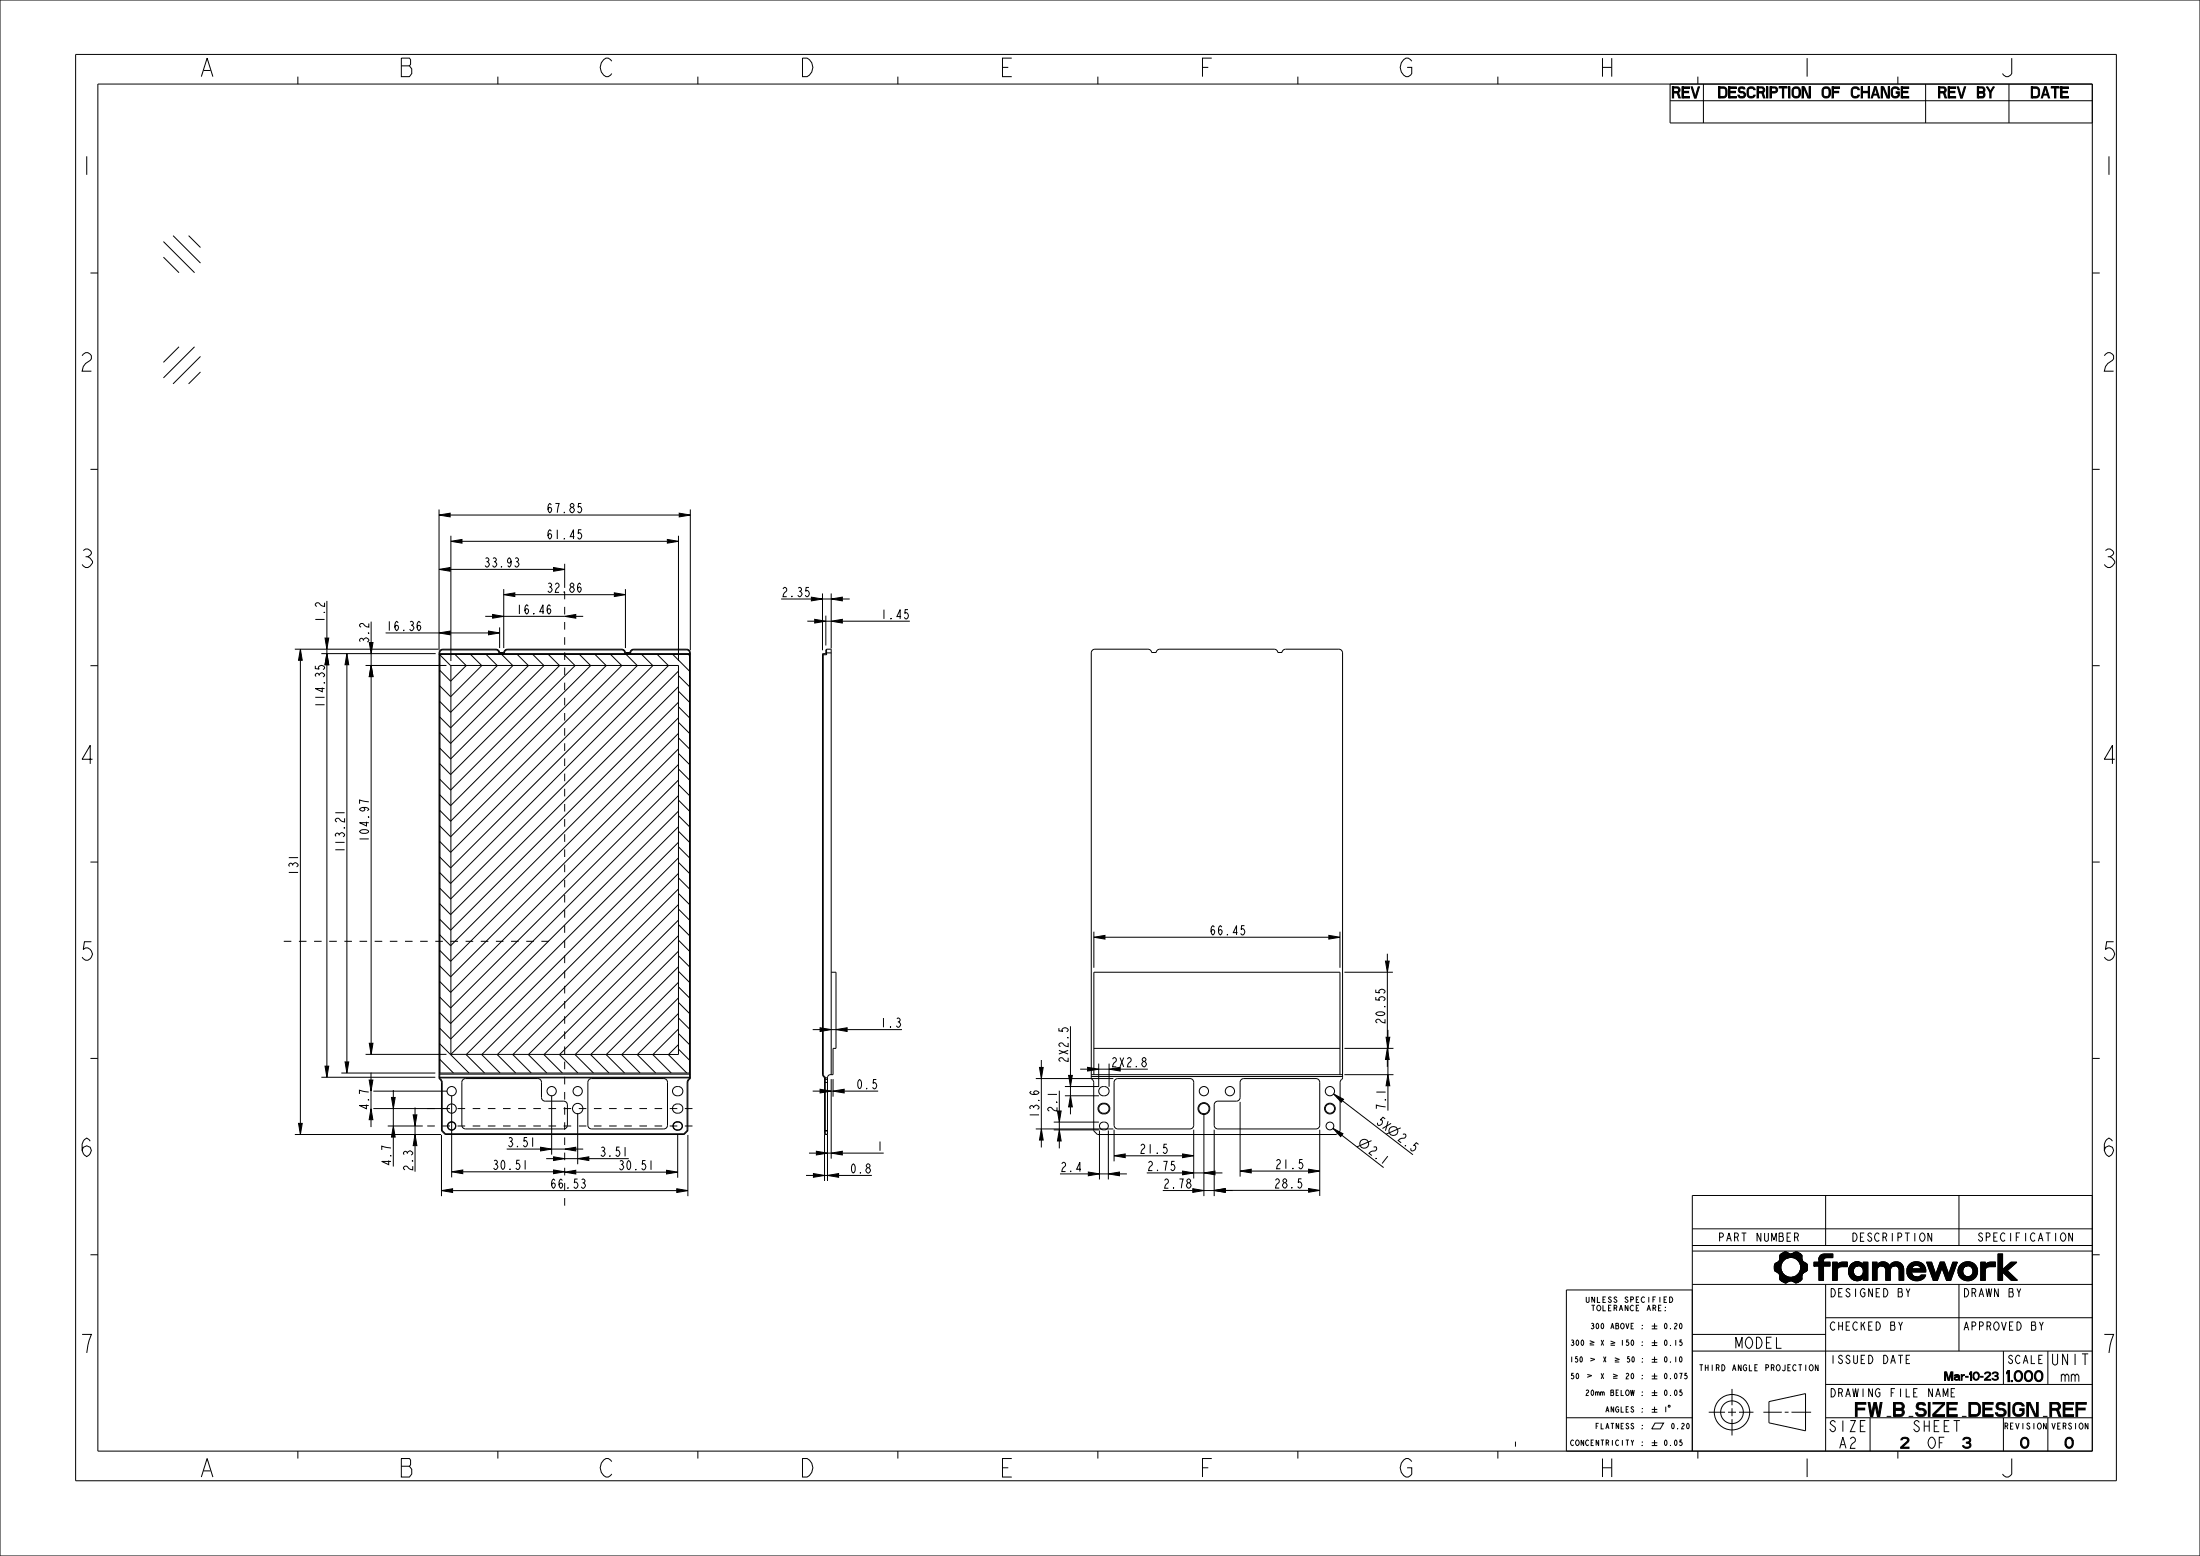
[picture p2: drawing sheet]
<svg xmlns="http://www.w3.org/2000/svg" width="594mm" height="420mm" viewBox="0 0 594 420" stroke-linecap="round" stroke-linejoin="round" font-family="sans-serif">
<g fill="#000">
<path d="M118.5 139l3-.5v1zM183.4 138.5l3 .5-3 .5zM118.5 153.7l3-.5v1zM121.7 146.1l3-.5v1zM149.5 153.2l3 .5-3 .5zM180.2 145.6l3 .5-3 .5zM81.1 175.2l.5 3h-1zM87.8 172.2h1l-.5 3zM88.3 176.4l.5 3h-1zM93.7 176.4l.5 3h-1zM100.2 179.6l.5 3h-1zM99.7 173.4h1l-.5 3z"/>
<path d="M118.5 170.8l3-.5v1zM131.9 170.3l3 .5-3 .5zM133 165.9l3 .5-3 .5zM136 160.5l3-.5v1zM152.5 166.4l3-.5v1zM165.9 160l3 .5-3 .5zM219.1 161.2l3 .5-3 .5zM220 167.2l3 .5-3 .5zM224.4 161.7l3-.5v1zM224.4 167.7l3-.5v1zM295.3 253l3-.5v1zM358.8 252.5l3 .5-3 .5z"/>
<path d="M221.4 277.4l3 .5-3 .5zM225.7 277.9l3-.5v1zM374.1 259.4h1l-.5 3zM87.8 287.8h1l-.5 3zM93.2 286.6h1l-.5 3zM99.7 291.5h1l-.5 3zM100.2 299.2l.5 3h-1zM99.7 281.6h1l-.5 3zM105.7 296.2h1l-.5 3zM221.4 294l3 .5-3 .5zM224.9 294.5l3-.5v1zM280.7 288.1h1l-.5 3z"/>
<path d="M289 295.8l.5 3h-1zM288.5 290.3h1l-.5 3zM293.7 288.1l3 .5-3 .5zM360.1 295.3l2.7 1.4-.7 .8zM374.6 283l.5 3h-1zM374.7 290.1l.5 3h-1zM374.2 280h1l-.5 3zM80.6 303.2h1l-.5 3zM106.2 303.9l.5 3h-1zM112.1 306.2l.5 3h-1zM111.6 300.9h1l-.5 3zM121.9 316.3l3-.5v1z"/>
<path d="M145.9 309.7l3 .5-3 .5zM149.5 312.2l3 .5-3 .5zM152.5 310.2l3-.5v1zM149.5 315.8l3 .5-3 .5zM152.5 316.4l3-.5v1zM156 312.7l3-.5v1zM180 315.9l3 .5-3 .5zM219.6 316.8l3 .5-3 .5zM223.4 317.3l3-.5v1zM220.4 310.8l3 .5-3 .5zM224.4 311.3l3-.5v1zM281.2 304.7l.5 3h-1z"/>
<path d="M286 305l.5 3h-1zM285.5 299.9h1l-.5 3zM293.9 316.4l3 .5-3 .5zM299.3 316.9l3-.5v1zM300.8 312l3-.5v1zM319.3 311.5l3 .5-3 .5zM319.3 316.1l3 .5-3 .5zM325.1 316.6l3-.5v1zM334.8 316.1l3-.5v1zM353.3 315.6l3 .5-3 .5zM359.9 304.6l2.7 1.4-.6 .8zM119.2 321.4l3-.5v1z"/>
<path d="M182.7 320.9l3 .5-3 .5zM322.1 320.9l3 .5-3 .5zM327.8 321.3l3-.5v1zM327.8 321.4l3-.5v1zM353.3 320.8l3 .5-3 .5zM481.8 338l.5-.1zM480.5 339.8l2.6-.4-1 .4-.9 1-1.8 .2 .9-.5zM481 338.4l1.3-.5 .7 .4zM480.9 338.5l2.3-.1zM480.7 338.7l2.5-.3 3 .1 .3 .5-6 .8zM483.1 339.4l3.4-.4v.8l-1.4 .1-1-.4zM484 338.3l.8-.4 .5 .1z"/>
<path d="M483.5 338.5l1.8-.5 .9 .5zM485.1 339.9l1.4 .1zM491.1 340l1.3-.1-1.3 .8zM491.1 339.9l1.4-.2zM491.1 339.7l1.5-.1zM491.5 338.9l1-.4h2.4v1h-3.7zM491.1 339.6l1.6-.1zM491.2 339.5h1.9zM479.2 343l1.8-.1 .1 .3-1.1 .3zM479.3 341.1l1.9-.3-.4 1.1 .2 1-1.8 .1-.1-1zM480 343.5l1.1-.3 1.1 1.2-1.7 .8v-1.1zM481.9 346.3l.5-.1z"/>
<path d="M481.1 345.9l2-.1-1.2 .5zM481 345.8l2.5-.1zM480.5 345.2l1.7-.8 .9 .3 3.4 .5-.3 .5-5.2 .1zM483.7 345.7h2.5l-1.5 .5zM484.7 346.2l1.2-.3-.8 .4zM483.9 344.7l1.1-.4h1.5v.9zM485 344.3l1.6-.2zM485.3 340.1h1.3zM485.1 344.2l1.5-.2zM485.4 340.2h1.2l-1.1 .1zM485.3 344.1l1.4-.2zM485.5 340.3l1.1-.1 .1 .2-1 .1z"/>
<path d="M485.5 343.9l1.3-.2-.1 .2-1.3 .1zM485.7 340.5l1-.1 .1 .1-1 .1zM485.7 343.7l1.3-.1-1.5 .3zM485.8 340.6l1-.1 .9 .5-1.7 .1zM486 343.2l1.7-.1a2.73 2.73 0 0 1-2 .6zM486 341.1h1.8l-1.7 .2zM486 343l1.9-.1-.1 .2-1.8 .1zM486.1 341.3l1.7-.2 .1 .2-1.8 .2zM486.1 342.9l1.8-.1-1.9 .2zM486.1 341.5l1.8-.2v.2l-1.7 .2zM486.1 342.7l1.9-.1-.1 .2-1.8 .1zM486.2 341.7l1.7-.2 .1 .2-1.8 .2z"/>
<path d="M486.2 342.5l1.8-.2v.3l-1.9 .1zM486.2 341.9l1.8-.2v.4l-1.8 .2zM486.2 342.3l1.8-.2v.2l-1.8 .2zM489.8 340.7h1.3l1.3-.7v.7l-2.6 1zM489.8 341.7l2.6-1h1.7v1h-1.7v3.9h-1.3v-3.9zM496.1 342.5l-.1 3.1h-1.2zM494.8 340.7h1.2l.1 .8a1.61 1.61 0 0 1 1.5-.8h1.2v1.2h-1.5a1.17 1.17 0 0 0-1.2 .6l-1.3 3.1zM499.6 341.5l2.2 .2-2.4 .1zM499.1 343.4l1.3-.3v.3l-1.2 .2zM499.1 342.9l1.3-.1v.3l-1.3 .3zM499.2 343.6l1.2-.2v.2l-1.2 .2zM499.2 342.7l1.3-.1-.1 .2-1.3 .1z"/>
<path d="M499.2 343.8l1.2-.2 .1 .2-1.3 .1zM499.2 342.5l1.4-.1-.1 .2-1.3 .1zM499.2 343.9l1.3-.1 .1 .2-1.3 .1zM499.2 342.3l1.5-.1-.1 .2-1.4 .1zM499.3 344.1l1.3-.1 .1 .1-1.3 .2zM499.3 342.2l1.5-.1-1.6 .2zM499.4 342l1.6-.1-.2 .2-1.5 .1zM499.4 344.3l1.3-.2 .3 .3-1.6 .1zM499.4 344.5h1.7l-1.6 .1zM499.4 341.8l2.2-.1-2.2 .3zM500.7 340.7h1.3zM501.2 345.7h.6z"/>
<path d="M499.5 344.6l1.6-.1a1.32 1.32 0 0 0 1.9-.7l.1 1h-3.5zM500.9 345.6h1.2zM500.4 340.8h1.9zM499.9 341.1l.5-.3h1.9l.5 .2zM500.4 345.4h2.1l-.4 .2h-1.2zM500.2 345.4l2.5-.1zM499.8 341.3l3-.3 .1 .2zM499.9 345.1h3l-.2 .2-2.5 .1zM499.8 341.3h3.2l-3.3 .1zM499.8 345l3.2-.1zM499.7 341.4h3.4l-3.5 .1zM499.6 344.8h3.5l-3.3 .2z"/>
<path d="M503.1 340.7h1.2v4.9h-1.2l-.1-1.8a1.6 1.6 0 0 0-.5-1.9l.6-.5zM499.6 341.5l3.5-.1-.6 .5zM505.6 340.7h1.2v4.9h-1.2zM507.9 341.7h3.7a1.18 1.18 0 0 0-1.2 1.3v2.6h-1.2v-2.6a1.15 1.15 0 0 0-1.3-1.3zM507.1 341.1a1.95 1.95 0 0 1 3 .5l-2.4 .1-.8 .7-.1-.9zM510.6 341.1a2.02 2.02 0 0 1 3.3 1l-1.3 .1-.7-.5h-1.7zM512.6 342.2l1.3-.1 .1 3.5h-1.2v-2.7zM514.9 343.7l1.2-.1 .1 .2-1.2 .1zM515 342.3l1.3-.2-.1 .3-1.3 .1zM515 343.9l1.2-.1 .1 .1-1.3 .2zM515 342.1l1.4-.1-1.4 .3zM515 344.1l1.3-.2 .1 .3-1.3 .1z"/>
<path d="M515.1 342l1.4-.2-.1 .2-1.4 .1zM515.1 344.3l1.3-.1 .2 .1-1.4 .2zM515.2 341.8l1.6-.1-1.7 .3zM515.2 344.5l1.4-.2 .2 .2-1.5 .1zM515.3 341.6l2-.1-2.1 .3zM515.3 344.6h1.8l-1.7 .2zM515.5 341.4a2.62 2.62 0 0 1 4.3 .8l-1.2 .1a1.24 1.24 0 0 0-1.3-.8l-2 .1zM515.4 344.8l2.1-.1zM516.9 345.6h1.5zM515.4 344.8l2.4-.1 .9-.5h1.2l-.4 .7-3.8 .1zM514.9 342.5l5 .1 .1 .7h-3.9v.3l-1.2 .1zM515.7 345l3.8-.1-1.1 .7h-1.5z"/>
<path d="M518.6 342.3l1.2-.1 .1 .4-1.2-.1zM520.2 340.7h1.3l1.2 3.3-.7 1.6zM523.9 340.7h1.1l1.2 3.3 2.3-3.3-1.8 4.9h-1.1l-1.3-3.4-1.2 3.4h-1.1zM527.3 340.7h1.2l-2.3 3.3zM528.7 343.3l1.2-.2v.3l-1.2 .2zM528.7 342.9l1.3-.1-.1 .3-1.2 .2zM528.7 343.6l1.2-.2 .1 .2-1.3 .2zM528.7 342.7l1.3-.1v.2l-1.3 .1zM528.7 343.8l1.3-.2 .1 .2-1.3 .1zM528.7 342.5l1.4-.1-.1 .2-1.3 .1zM528.8 343.9l1.3-.1 .1 .2-1.3 .1zM528.8 342.3l1.4-.1-.1 .2-1.4 .1z"/>
<path d="M528.9 344.1l1.3-.1 .1 .1-1.4 .2zM528.9 342.2l1.5-.2-.2 .2-1.4 .1zM528.9 344.3l1.4-.2 .2 .3-1.5 .1zM528.9 342l1.8-.2-1.8 .4zM529 344.5l1.5-.1 .3 .1-1.7 .1zM529 341.8l2.2-.1-2.3 .3zM529.4 341.4a2.69 2.69 0 0 1 4.4 .9l-1.2 .2a1.33 1.33 0 0 0-1.4-.8l-2.2 .1zM529.1 344.6h4.4a2.74 2.74 0 0 1-4.4 0zM532.6 342.5l1.2-.2 .1 1-.2 1-.2 .3h-2.1a1.47 1.47 0 0 0 1.2-2.1zM536.1 342.5l-.1 3.1h-1.2zM534.8 340.7h1.2l.1 .8a1.61 1.61 0 0 1 1.5-.8h1.1v1.2h-1.4a1.17 1.17 0 0 0-1.2 .6l-1.3 3.1zM539.5 338.5h1.2v4.2l2.2-2h1.6l-2.6 2.3 2.8 2.6h-1.7l-2.3-2.2v2.2h-1.2z"/>
</g>
<g fill="none" stroke="#000" stroke-width=".27">
<path d="M0 0h594v420h-594zM20.4 14.7h551v385h-551zM26.4 22.7h538.5v369h-538.5zM80.4 20.7v2M134.4 20.7v2M188.4 20.7v2M242.4 20.7v2M296.4 20.7v2M350.4 20.7v2M404.4 20.7v2M450.9 22.7v10.5h114M450.9 27.2h114"/>
<path d="M458.4 20.7v2M459.9 22.7v10.5M512.4 20.7v2M519.9 22.7v10.5M542.4 22.7v10.5M24.4 73.7h2M564.9 73.7h2M24.4 126.7h2M118.5 139l3-.5v1zM118.5 137.5v38M121.5 139h61.9M183.4 138.5l3 .5-3 .5z"/>
<path d="M186.4 137.5v38M564.9 126.7h2M118.5 153.7l3-.5v1zM121.5 153.7h28M121.7 146.1l3-.5v1zM121.7 144.6v33.8M124.7 146.1h55.5M136 159v15.9M149.5 153.2l3 .5-3 .5zM152.5 152.2v6.5M168.9 159v15.9M180.2 145.6l3 .5-3 .5z"/>
<path d="M183.2 144.6v33.8M24.4 179.7h2M79.6 175.2h38.7M81.1 175.2l.5 3h-1zM81.1 178.2v125M86.8 176.4h30.8M87.8 172.2h1l-.5 3zM88.3 176.4l.5 3h-1zM88.3 162.2v10M88.3 175.2v1.2M88.3 179.4v111.4M93.7 176.4l.5 3h-1z"/>
<path d="M93.7 179.4v107.2M98.7 179.6h21.8M99.7 173.4h1l-.5 3zM100.2 179.6l.5 3h-1zM100.2 167.8v5.6M100.2 176.4v3.2M104.1 170.8h14.4M118.5 170.8l3-.5v1zM118.5 176.2v.5M118.5 176.2h.2M118.7 176.2v.2M119.5 175.2a1 1 0 0 0-1 1"/>
<path d="M119.5 175.4a.8 .8 0 0 0-.8 .8M119.5 175.2v.2M119.5 175.4h14.4M119.5 175.2h14.4M121.5 170.8h10.4M131 166.4h2M131.9 170.3l3 .5-3 .5zM133 165.9l3 .5-3 .5zM133.9 175.2a1 1 0 0 1 1 .9M133.9 175.4l.6 .3 .2 .6M133.9 175.2v.2M134.7 176.3h1.5"/>
<path d="M134.9 176.1l-.2 .2M134.9 176.1h1.1M134.9 169.3v5.6M136 160.5l3-.5v1zM136 176.1l.2 .2M136 166.4h16.5M137 175.2a1 1 0 0 0-1 .9M137 175.4l-.6 .3-.2 .6M137 175.2v.2M137 175.4h30.9M137 175.2h30.9M139 160.5h26.9"/>
<path d="M152.5 166.4l3-.5v1zM155.5 166.4h2M165.9 160l3 .5-3 .5zM167.9 175.2a1 1 0 0 1 1 .9M167.9 175.4l.6 .3 .2 .6M167.9 175.2v.2M168.7 176.3h1.6M168.9 176.1l-.2 .2M168.9 176.1h1.2M170.1 176.1l.2 .2M171.1 175.2a1 1 0 0 0-1 .9M171.1 175.4l-.6 .3-.2 .6"/>
<path d="M171.1 175.2v.2M171.1 175.4h14.3M171.1 175.2h14.3M185.4 175.2a1 1 0 0 1 1 1M185.4 175.4a.8 .8 0 0 1 .8 .8M185.4 175.2v.2M186.2 176.2v.2M186.2 176.2h.2M186.4 176.2v.5M210.9 161.7h8.2M218 167.7h2M219.1 161.2l3 .5-3 .5z"/>
<path d="M220 167.2l3 .5-3 .5zM222.1 160.2v15.3M222.1 161.7h2.3M222.3 176.7h.9M222.3 176.4h.7M223 176.4l.2 .3M223 176.2h1.4M223 166.2v8M223 167.7h1.4M223.2 175.2h1.2v114.9M223.2 175.2l-.2 .2v1M223.2 175.2v1.5"/>
<path d="M224.4 161.7l3-.5v1zM224.4 167.7l3-.5v1zM224.4 160.2v14.8M227.4 167.7h18.3M227.4 161.7h2M564.9 179.7h2M100.2 182.6v102M24.4 232.7h2M564.9 232.7h2M295.3 253l3-.5v1zM295.3 251.5v9.7M298.3 253h60.5"/>
<path d="M358.8 252.5l3 .5-3 .5zM361.8 251.5v9.7M374.1 259.4h1l-.5 3zM374.6 257.4v2M219.4 277.9h2M221.4 277.4l3 .5-3 .5zM224.4 262.4h1.3v20.6h-.8v7.1h-1l-.5 .5v.3M224.4 277.9h1.3M225.7 277.9l3-.5v1zM228.7 277.9h14.8M289 277v13.3M363 262.4h13.1"/>
<path d="M374.2 280h1l-.5 3zM374.6 262.4v20.6M374.7 278v2M24.4 285.7h2M86.8 290.8h30.7M87.8 287.8h1l-.5 3zM92.2 289.6h25.3M93.2 286.6h1l-.5 3zM98.7 284.6h21.8M99.7 291.5h1l-.5 3zM99.7 281.6h1l-.5 3zM100.2 299.2l.5 3h-1z"/>
<path d="M100.2 289.5v2M100.8 299.2h19.9M100.8 294.5h19.9M105.7 296.2h1l-.5 3zM106.2 294.2v2M106.2 299.2v4.7M112.1 298.9v2M121.9 295.7v22.1M148.9 295.7v16M219.4 294.5h2M221.4 294l3 .5-3 .5zM224.4 291.3v21.5"/>
<path d="M224.4 294.5h.5M224.9 294.5l3-.5v1zM224.9 291.3v4.7M227.9 294.5h9.2M279.7 291.1h20.9M280.7 288.1h1l-.5 3zM281.2 286.1v2M281.2 291.1v13.6M285.5 299.9h1l-.5 3zM286 294.4v5.5M287.5 295.8h9.2M287.5 293.3h9.2"/>
<path d="M288.5 290.3h1l-.5 3zM289 295.8l.5 3h-1zM289 293.3v2.5M289 298.8v2M291.7 288.6h2M293.7 288.1l3 .5-3 .5zM294.6 290.9v-114.7a1 1 0 0 1 1-1h14.4a1 1 0 0 1 .9 .9h1.3a1 1 0 0 1 1-.9h30.8a1 1 0 0 1 1 .9h1.1a1 1 0 0 1 1-.9h14.4a1 1 0 0 1 1 1v114.7M294.6 290.1h67.9M294.6 290.6h67.9M295.3 283h66.5M295.3 290.1v-27.7h66.5v27.7M296.7 288.6h2.8"/>
<path d="M296.7 287.1v6.2M299.5 287.1v6.2M302.5 288.6h7.4M334.8 297.4v20.2M360.1 295.3l2.7 1.4-.7 .8zM362.5 297.1l19 14.6M363 290.1h13.2M363 283h13.2M374.6 283l.5 3h-1zM374.6 286v2M374.7 290.1l.5 3h-1zM374.7 283v7.1"/>
<path d="M374.7 293.1v6.7M564.9 285.7h2M79.6 306.2h39.5M80.6 303.2h1l-.5 3zM100.2 302.2v2M104.7 303.9h9.5M106.2 303.9l.5 3h-1zM106.2 306.9v8M111.6 300.9h1l-.5 3zM112.1 306.2l.5 3h-1zM112.1 303.9v2.3M112.1 309.2v7.1"/>
<path d="M119.2 306.3v16.6M121.9 316.3l3-.5v1zM124.9 316.3h24.6M136.8 310.2h9.1M145.9 309.7l3 .5-3 .5zM147.5 312.7h2M148.9 310.2h3.6M149.5 312.2l3 .5-3 .5zM149.5 315.8l3 .5-3 .5zM152.5 310.2l3-.5v1zM152.5 316.4l3-.5v1zM152.5 312.7h3.5"/>
<path d="M155.5 316.4h24.5M155.5 310.2h2M156 312.7l3-.5v1zM156 300.4v13.8M159 312.7h10.8M180 315.9l3 .5-3 .5zM183 306.3v11.6M185.7 306.3v16.6M217.6 317.3h2M218.4 311.3h2M219.6 316.8l3 .5-3 .5zM220.4 310.8l3 .5-3 .5z"/>
<path d="M222.6 317.3h.8M222.6 306.3v12.5M223.4 317.3l3-.5v1zM223.4 306.3v12.5M223.4 311.3h1M224.4 311.3l3-.5v1zM226.4 317.3h9M227.4 311.3h11.2M279.7 304.7h20.9M281.2 304.7l.5 3h-1zM281.2 307.7v2M284.5 305h12.2"/>
<path d="M284.5 302.9h12.2M286 305l.5 3h-1zM286 302.9v2.1M286 308v2M286.2 316.9h7.7M293.9 316.4l3 .5-3 .5zM296.9 316.9h2.4M296.9 305.1v13.3M299.3 316.9l3-.5v1zM299.3 305.1v13.3M300.8 312l3-.5v1zM300.8 304.9v8.6"/>
<path d="M302.3 316.9h2M303.8 312h15.5M309.6 316.6h9.7M319.3 311.5l3 .5-3 .5zM319.3 316.1l3 .5-3 .5zM322.3 316.6h2.8M322.3 304.9v13.2M325.1 316.6l3-.5v1zM325.1 300.4v22.5M327.8 304.9v18M328.1 316.6h2M334.8 316.1l3-.5v1z"/>
<path d="M337.8 316.1h15.5M353.3 315.6l3 .5-3 .5zM356.3 304.9v17.9M359.9 304.6l2.7 1.4-.6 .8zM362.3 306.4l11.3 8.8M370.3 307.9l-3.9 1.7M378.2 304.4l-3.9 1.7M24.4 338.7h2M119.2 321.4l3-.5v1zM122.2 321.4h60.5M182.7 320.9l3 .5-3 .5zM314 321.4h8.1"/>
<path d="M322.1 320.9l3 .5-3 .5zM325.1 321.4h2.7M327.8 321.3l3-.5v1zM327.8 321.4l3-.5v1zM330.8 321.4h2M330.8 321.3h22.5M353.3 320.8l3 .5-3 .5zM456.9 331.7h108M456.9 336.2h108M456.9 337.7h108M480.5 339.8l2.6-.4-1 .4-.9 1-1.8 .2 .9-.5zM480.7 338.7l.9-.6 .7-.2a1.61 1.61 0 0 0 2.4 .1l.4-.1 .7 .3 .7 .8a1.61 1.61 0 0 0 1.2 2l.2 .4 .1 .7-.3 1a1.61 1.61 0 0 0-1.2 2.1l-.2 .4-.5 .4-1.1 .2a1.61 1.61 0 0 0-2.3 0l-.5 .1a1.65 1.65 0 0 1-1.4-2.2l-.3-.4-1.1-.8v-1.3l.2-.6a1.61 1.61 0 0 0 1.2-2z"/>
<path d="M480.7 338.7l2.5-.3 3 .1 .3 .5-6 .8zM480.9 338.5l2.3-.1zM481 338.4l1.3-.5 .7 .4zM481.8 338l.5-.1zM483.1 339.4l3.4-.4v.8l-1.4 .1-1-.4zM483.5 338.5l1.8-.5 .9 .5zM484 338.3l.8-.4 .5 .1zM485.1 339.9l1.4 .1zM491.1 340l1.3-.1-1.3 .8zM491.1 339.9l1.4-.2zM491.1 339.7l1.5-.1zM491.1 339.6l1.6-.1z"/>
<path d="M491.2 339.5h1.9zM491.5 338.9l.9-.4h2.5v1h-2l-.5 .4v.8h1.7v1h-1.7v3.9h-1.3v-3.9h-1.3v-1h1.3l.1-1.1zM491.5 338.9l1-.4h2.4v1h-3.7zM492.9 322.7v13.5M528.9 322.7v13.5M539.5 338.5h1.2v4.2l2.2-2h1.6l-2.6 2.3 2.8 2.6h-1.7l-2.3-2.2v2.2h-1.2zM564.9 338.7h2M564.9 322.7h-108v69M446 357.9h1.5M446 358.7h1.5M446.7 357.2v1.5M456.9 346.7h108"/>
<path d="M456.9 348.2h-34v43.5M479.2 343l1.8-.1 .1 .3-1.1 .3zM479.3 341.1l1.9-.3-.4 1.1 .2 1-1.8 .1-.1-1zM480 343.5l1.1-.3 1.1 1.2-1.7 .8v-1.1zM480.5 345.2l1.7-.8 .9 .3 3.4 .5-.3 .5-5.2 .1zM481 345.8l2.5-.1zM481.1 345.9l2-.1-1.2 .5zM481.9 346.3l.5-.1zM483.7 345.7h2.5l-1.5 .5zM483.9 344.7l1.1-.4h1.5v.9zM484.7 346.2l1.2-.3-.8 .4zM485 344.3l1.6-.2z"/>
<path d="M485.1 344.2l1.5-.2zM485.3 340.1h1.3zM485.3 344.1l1.4-.2zM485.4 340.2h1.2l-1.1 .1zM485.5 340.3l1.1-.1 .1 .2-1 .1zM485.5 343.9l1.3-.2-.1 .2-1.3 .1zM485.7 340.5l1-.1 .1 .1-1 .1zM485.7 343.7l1.3-.1-1.5 .3zM485.8 340.6l1-.1 .9 .5-1.7 .1zM486 343.2l1.7-.1a2.73 2.73 0 0 1-2 .6zM486 341.1h1.8l-1.7 .2zM486 343l1.9-.1-.1 .2-1.8 .1z"/>
<path d="M486.1 341.3l1.7-.2 .1 .2-1.8 .2zM486.1 342.9l1.8-.1-1.9 .2zM486.1 341.5l1.8-.2v.2l-1.7 .2zM486.1 342.7l1.9-.1-.1 .2-1.8 .1zM486.2 341.7l1.7-.2 .1 .2-1.8 .2zM486.2 342.5l1.8-.2v.3l-1.9 .1zM486.2 341.9l1.8-.2v.4l-1.8 .2zM486.2 342.3l1.8-.2v.2l-1.8 .2zM489.8 340.7h1.3l1.3-.7v.7l-2.6 1zM489.8 341.7l2.6-1h1.7v1h-1.7v3.9h-1.3v-3.9zM492.9 355.7h72M492.9 346.7v45"/>
<path d="M494.8 340.7h1.2l.1 .8a1.61 1.61 0 0 1 1.5-.8h1.2v1.2h-1.5a1.17 1.17 0 0 0-1.2 .6l-1.3 3.1zM494.8 340.7h1.2v.8l.9-.7 1.9-.1v1.2h-1.9l-.7 .5-.2 3.2h-1.2zM496.1 342.5l-.1 3.1h-1.2zM499.1 342.9l1.3-.1v.3l-1.3 .3zM499.1 343.4l1.3-.3v.3l-1.2 .2zM499.2 342.7l1.3-.1-.1 .2-1.3 .1zM499.2 343.6l1.2-.2v.2l-1.2 .2zM499.2 342.5l1.4-.1-.1 .2-1.3 .1zM499.2 343.8l1.2-.2 .1 .2-1.3 .1zM499.2 343.9l1.3-.1 .1 .2-1.3 .1zM499.2 342.3l1.5-.1-.1 .2-1.4 .1zM499.3 344.1l1.3-.1 .1 .1-1.3 .2z"/>
<path d="M499.3 342.2l1.5-.1-1.6 .2zM499.4 344.3l1.3-.2 .3 .3-1.6 .1zM499.4 342l1.6-.1-.2 .2-1.5 .1zM499.4 344.5h1.7l-1.6 .1zM499.4 341.8l2.2-.1-2.2 .3zM499.5 344.6l1.6-.1a1.32 1.32 0 0 0 1.9-.7l.1 1h-3.5zM499.6 344.8h3.5l-3.3 .2zM499.6 341.5l3.5-.1-.6 .5zM499.6 341.5l2.2 .2-2.4 .1zM499.7 341.4h3.4l-3.5 .1zM499.8 345l3.2-.1zM499.8 341.3l3-.3 .1 .2z"/>
<path d="M499.8 341.3h3.2l-3.3 .1zM499.8 341.3l.8-.6 1-.1 .8 .2 .7 .6v-.7h1.2v4.9h-1.2v-.8l-.6 .6-.9 .3-.9-.1-.8-.5-.6-.9-.2-1.1 .2-1zM499.9 345.1h3l-.2 .2-2.5 .1zM499.9 341.1l.5-.3h1.9l.5 .2zM500.2 345.4l2.5-.1zM500.4 345.4h2.1l-.4 .2h-1.2zM500.4 340.8h1.9zM500.7 340.7h1.3zM500.9 345.6h1.2zM501.2 345.7h.6zM503.1 340.7h1.2v4.9h-1.2l-.1-1.8a1.6 1.6 0 0 0-.5-1.9l.6-.5zM505.6 340.7h1.2v4.9h-1.2z"/>
<path d="M505.6 340.7h1.2v.8l.9-.8 1.2-.1 .7 .4 .6 .7 .5-.7 .7-.3 .9-.1 .7 .3 .6 .5 .3 .8 .1 3.4h-1.2l-.1-3.1-.4-.6-.7-.2-.7 .2-.4 .6-.1 3.1h-1.2l-.1-3.1-.4-.6-.7-.2-.7 .2-.4 .6-.1 3.1h-1.2zM507.1 341.1a1.95 1.95 0 0 1 3 .5l-2.4 .1-.8 .7-.1-.9zM507.9 341.7h3.7a1.18 1.18 0 0 0-1.2 1.3v2.6h-1.2v-2.6a1.15 1.15 0 0 0-1.3-1.3zM510.6 341.1a2.02 2.02 0 0 1 3.3 1l-1.3 .1-.7-.5h-1.7zM512.6 342.2l1.3-.1 .1 3.5h-1.2v-2.7zM514.9 342.5l5 .1 .1 .7h-3.9v.3l-1.2 .1zM514.9 343.7l1.2-.1 .1 .2-1.2 .1zM515 342.3l1.3-.2-.1 .3-1.3 .1zM515 343.9l1.2-.1 .1 .1-1.3 .2zM515 342.1l1.4-.1-1.4 .3zM515 344.1l1.3-.2 .1 .3-1.3 .1zM515.1 342l1.4-.2-.1 .2-1.4 .1z"/>
<path d="M515.1 344.3l1.3-.1 .2 .1-1.4 .2zM515.2 341.8l1.6-.1-1.7 .3zM515.2 344.5l1.4-.2 .2 .2-1.5 .1zM515.3 341.6l2-.1-2.1 .3zM515.3 344.6h1.8l-1.7 .2zM515.4 344.8l2.4-.1 .9-.5h1.2l-.4 .7-3.8 .1zM515.4 344.8l2.1-.1zM515.5 341.4a2.62 2.62 0 0 1 4.3 .8l-1.2 .1a1.24 1.24 0 0 0-1.3-.8l-2 .1zM515.7 345l3.8-.1-1.1 .7h-1.5zM516.5 341.9l.6-.3h.7l.6 .3 .3 .6h-2.6zM516.9 345.6h1.5zM518.6 342.3l1.2-.1 .1 .4-1.2-.1z"/>
<path d="M520 343.2l-.2-1-.5-.9-.8-.5-1-.2-1.1 .1-.8 .6-.5 .8-.2 .9 .1 1 .5 .9 .8 .6 1 .2 1.7-.4 .6-.5 .3-.6h-1.2l-.6 .4h-.9l-.8-.4-.3-.9h3.9M520.2 340.7h1.3l1.2 3.3-.7 1.6zM520.2 340.7h1.3l1.2 3.3 1.2-3.3h1.1l1.2 3.3 1.1-3.3h1.2l-1.8 4.9h-1.1l-1.3-3.4-1.2 3.4h-1.1zM523.9 340.7h1.1l1.2 3.3 2.3-3.3-1.8 4.9h-1.1l-1.3-3.4-1.2 3.4h-1.1zM527.3 340.7h1.2l-2.3 3.3zM528.7 342.9l1.3-.1-.1 .3-1.2 .2zM528.7 343.3l1.2-.2v.3l-1.2 .2zM528.7 342.7l1.3-.1v.2l-1.3 .1zM528.7 343.6l1.2-.2 .1 .2-1.3 .2zM528.7 342.5l1.4-.1-.1 .2-1.3 .1zM528.7 343.8l1.3-.2 .1 .2-1.3 .1zM528.8 342.3l1.4-.1-.1 .2-1.4 .1z"/>
<path d="M528.8 343.9l1.3-.1 .1 .2-1.3 .1zM528.9 342.2l1.5-.2-.2 .2-1.4 .1zM528.9 344.1l1.3-.1 .1 .1-1.4 .2zM528.9 346.7v18M528.9 342l1.8-.2-1.8 .4zM528.9 344.3l1.4-.2 .2 .3-1.5 .1zM529 341.8l2.2-.1-2.3 .3zM529 344.5l1.5-.1 .3 .1-1.7 .1zM529.1 344.6h4.4a2.74 2.74 0 0 1-4.4 0zM529.4 341.4a2.69 2.69 0 0 1 4.4 .9l-1.2 .2a1.33 1.33 0 0 0-1.4-.8l-2.2 .1zM532.6 342.5l1.2-.2 .1 1-.2 1-.2 .3h-2.1a1.47 1.47 0 0 0 1.2-2.1zM534.8 340.7h1.2l.1 .8a1.61 1.61 0 0 1 1.5-.8h1.1v1.2h-1.4a1.17 1.17 0 0 0-1.2 .6l-1.3 3.1z"/>
<path d="M534.8 340.7h1.2v.8l.9-.7 1.8-.1v1.2h-1.8l-.7 .5-.2 3.2h-1.2zM536.1 342.5l-.1 3.1h-1.2zM428.6 371l1.2 .3-1.3 .5M429.2 363h1.2M429.2 361.9l1.2 .4-1.2 .4M429.4 366.6l1.2 .3-1.2 .5M434.9 363.1h1.1M434.9 362l1.2 .4M435.5 372h1.2M435.5 370.9l1.2 .4-1.2 .4M436 367.6h1.2M436 366.5l1.2 .5"/>
<path d="M436.1 362.4l-1.2 .4M437.2 367l-1.2 .3M446 362.4h1.5M446 363.2h1.5M446 366.9h1.5M446 367.7h1.5M446 371.4h1.5M446 372.2h1.5M446 375.9h1.5M446 376.7h1.5M446.7 361.7v1.5M446.7 366.2v1.5"/>
<path d="M446.7 370.7v1.5M446.7 375.2v1.5M446.7 379.7v1.5M450.5 379.3l.4 .1-.1 .4-.4-.1zM456.9 360.2h36M456.9 364.7h108M467.6 374.9v4.4M477.6 378.3l9.9-2.1v10l-9.9-2.1zM492.9 373.7h72M540.9 364.7v9M552.9 364.7v9M80.4 391.7v2"/>
<path d="M134.4 391.7v2M188.4 391.7v2M242.4 391.7v2M296.4 391.7v2M350.4 391.7v2M404.4 391.7v2M409.2 389.1v1.4M422.9 382.7h34M446 380.4h1.5M446 381.2h1.5M446 389.4h1.5M446 390.2h1.5"/>
<path d="M446.7 388.7v1.5M446.8 384.1h2.4l-.9 1.6h-2.3zM458.4 391.7v2M461.4 381.2h4.4M466.6 381.2h2.1M467.6 380.1v2.2M467.6 383.1v4.4M469.5 381.2h3.9M476.1 381.2h5M481.9 381.2h1M483.7 381.2h5.3M492.9 382.7h72"/>
<path d="M504.9 382.7v9M512.4 391.7v2M540.9 382.7v9M552.9 382.7v9"/>
<circle cx="368.3" cy="308.7" r="1.23"/>
<circle cx="376.2" cy="305.3" r="1.23"/>
<circle cx="483.5" cy="342.1" r="2.68"/>
<circle cx="501.7" cy="343.2" r="1.43"/>
<circle cx="531.3" cy="343.2" r="2.62"/>
<circle cx="531.3" cy="343.2" r="1.44"/>
<circle cx="467.6" cy="381.2" r="4.8"/>
<circle cx="467.6" cy="381.2" r="3.1"/>
</g>
<path d="M76.6 254.1h73.7M115.4 299.2h73.6M115.4 303.9h73.6M152.5 325.4v-165.5" fill="none" stroke="#000" stroke-width=".27" stroke-dasharray="2 2" stroke-linecap="butt"/>
<!-- layer: 5_CURVES -->
<g fill="none" stroke="#000" stroke-width=".27">
<path d="M44.1 69.4l4.2 4.2M44.1 65.2l8.4 8.4M46.7 63.6l7.4 7.4M50.9 63.6l3.2 3.2M48.3 93.6l-4.2 4.2M52.5 93.6l-8.4 8.4M54.1 96.2l-7.4 7.4M54.1 100.4l-3.2 3.2M118.7 176.7l3 3M118.8 176.7h67.4v112.9h-67.5zM121.7 179.6h61.5v105h-61.5zM122.8 176.6l3 3"/>
<path d="M125.9 179.6l-4.2 4.2M127 176.6l3 3M130.1 179.6l-8.4 8.4M131.2 176.6l3 3M134.3 179.6l-12.6 12.6M135.4 176.6l3 3M138.5 179.6l-16.8 16.8M139.6 176.6l3 3M142.7 179.6l-21 21M143.8 176.6l3 3M146.9 179.6l-25.2 25.2M148 176.6l3 3"/>
<path d="M151.1 179.6l-29.4 29.4M152.2 176.6l3 3M155.3 179.6l-33.6 33.6M156.4 176.6l3 3M159.5 179.6l-37.8 37.8M160.6 176.6l3 3M163.7 179.6l-42 42M164.8 176.6l3 3M167.9 179.6l-46.2 46.2M169 176.6l3 3M172.1 179.6l-50.4 50.4M173.2 176.6l3 3"/>
<path d="M176.3 179.6l-54.6 54.6M177.4 176.6l3 3M180.5 179.6l-58.8 58.8M181.6 176.6l4.6 4.6M185.8 176.6l.4 .4M222.1 176.6v113M118.7 197.7l3 3M118.7 193.5l3 3M118.7 189.3l3 3M118.7 185.1l3 3M118.7 180.9l3 3M183.2 181.1l-61.5 61.5"/>
<path d="M183.2 185.3l-61.5 61.5M183.2 189.5l-61.5 61.5M183.2 193.7l-61.5 61.5M183.2 198l-61.5 61.4M183.2 199.2l3 3M183.2 195l3 3M183.2 190.8l3 3M183.2 186.6l3 3M183.2 182.4l3 3M118.7 218.7l3 3M118.7 214.5l3 3M118.7 210.3l3 3"/>
<path d="M118.7 206.1l3 3M118.7 201.9l3 3M183.2 202.2l-61.5 61.4M183.2 206.4l-61.5 61.4M183.2 210.6l-61.5 61.4M183.2 214.8l-61.5 61.4M183.2 219l-61.5 61.4M183.2 216l3 3M183.2 211.8l3 3M183.2 207.6l3 3M183.2 203.4l3 3M118.7 239.7l3 3"/>
<path d="M118.7 235.5l3 3M118.7 231.3l3 3M118.7 227.1l3 3M118.7 222.9l3 3M183.2 223.2l-61.5 61.4M183.2 227.4l-57.3 57.2M183.2 231.6l-53.1 53M183.2 235.8l-48.9 48.8M183.2 240l-44.7 44.6M183.2 237l3 3M183.2 232.8l3 3M183.2 228.6l3 3"/>
<path d="M183.2 224.4l3 3M183.2 220.2l3 3M118.7 256.5l3 3M118.7 252.3l3 3M118.7 248.1l3 3M118.7 243.9l3 3M183.2 258l3 3M183.2 253.8l3 3M183.2 249.6l3 3M183.2 245.4l3 3M183.2 244.2l-40.5 40.4M183.2 241.2l3 3"/>
<path d="M183.2 248.4l-36.3 36.2M183.2 252.6l-32.1 32M183.2 256.8l-27.9 27.8M118.7 277.5l3 3M118.7 273.3l3 3M118.7 269.1l3 3M118.7 264.9l3 3M118.7 260.7l3 3M183.2 279l3 3M183.2 274.8l3 3M183.2 270.6l3 3M183.2 266.4l3 3"/>
<path d="M183.2 262.2l3 3M183.2 261l-23.7 23.6M183.2 265.2l-19.5 19.4M183.2 269.4l-15.3 15.2M183.2 273.6l-11.1 11M183.2 277.8l-6.9 6.8M118.7 285.9l3.7 3.7M118.7 281.7l7.9 7.9M125.8 284.6l5 5M130 284.6l5 5M134.2 284.6l5 5M138.4 284.6l5 5"/>
<path d="M142.6 284.6l5 5M146.8 284.6l5 5M151 284.6l5 5M155.2 284.6l5 5M159.4 284.6l5 5M163.6 284.6l5 5M167.8 284.6l5 5M172 284.6l5 5M176.2 284.6l5 5M180.4 284.6l5 5M183.2 283.2l3 3M183.2 282l-2.7 2.6"/>
</g>
<!-- layer: 6_SURFS -->
<g fill="none" stroke="#000" stroke-width=".27">
<path d="M118.5 176.7v114.2M118.5 176.7h.2M118.7 176.7v114.2M118.8 176.4l-.3 .3M118.8 176.6l-.1 .1M118.8 176.4v.2M118.8 176.6h67.3M118.8 176.4h67.3M186.1 176.4l.3 .3M186.1 176.6l.1 .1M186.1 176.4v.2M186.2 176.7v114.2"/>
<path d="M186.2 176.7h.2M186.4 176.7v114.2M222.1 176.7h.2M118.5 290.9h.2M118.5 290.9l.3 .4M118.5 290.6l.2 .2h67.5l.2-.2M118.5 289.9h67.9M118.7 290.9l.2 .3M118.7 290.9h67.5M118.7 290.9l-.2 .1M118.8 291.3l.4 .9M118.9 291.2l.4 .4 .1 .6"/>
<path d="M118.9 291.2l-.1 .1M119.2 292.2h.2M119.2 292.2v12.9M119.4 292.2v12.9M125 291.4l.7-.3h19.5a1 1 0 0 1 1 1v4.1a1 1 0 0 0 1 1h5a1 1 0 0 1 1 1v5.5a1 1 0 0 1-1 1h-26.5a1 1 0 0 1-1-1v-11.6zM159 291.4l.7-.3h19.5a1 1 0 0 1 1 1v11.6a1 1 0 0 1-1 1h-19.5a1 1 0 0 1-1-1v-11.6zM181.8 293.8a1.34 1.34 0 0 1 2.2-.2 1.34 1.34 0 0 1-.5 2.1 1.34 1.34 0 0 1-1.6-.3 1.34 1.34 0 0 1-.1-1.6zM181.9 298.3a1.38 1.38 0 0 1 2-.1 1.38 1.38 0 0 1 0 2 1.38 1.38 0 0 1-2-.1l-.3-.9zM185.5 292.2h.2M185.5 292.2v12.9M185.7 292.2v12.9M186.1 291.2l-.4 .4-.2 .6"/>
<path d="M186.1 291.2l.1 .1M186.2 291.3l-.5 .9M186.2 290.9l-.1 .3M186.2 290.9l.2 .1M186.4 290.9l-.2 .4M186.4 290.9h-.2M222.1 289.9l.4 .9M222.1 289.9v-113.3l.2-.2v113.5M222.1 289.9h.2M222.3 289.9l.3 .7M222.5 290.8l.1 .1M222.6 290.9l.2 .1"/>
<path d="M222.6 291.2l.8 .1M222.6 292.2h.8M222.6 290.9v15.1M222.6 290.6l.2 .3M222.6 290.6l-.1 .2M222.8 290.9v.1M222.8 290.9h.6v15.3h-.6M222.8 290.9h-.2M222.8 291v15.2M294.6 290.9l.7 1.3v12.9l1.1 1.1h64.4l1-1.1v-12.9l.7-1.3M297.9 297.8a1.45 1.45 0 0 0-1.4 1.4 1.45 1.45 0 0 0 1.4 1.5M297.9 298a1.25 1.25 0 0 0-1.2 1.2 1.25 1.25 0 0 0 1.2 1.3"/>
<path d="M297.9 298h.3M297.9 297.8h.3M297.9 297.8v.2M298.2 297.8a1.45 1.45 0 0 1 1.5 1.4 1.45 1.45 0 0 1-1.5 1.5M298.2 298a1.25 1.25 0 0 1 1.3 1.2 1.25 1.25 0 0 1-1.3 1.3M298.2 297.8v.2M301.1 291.4l.7-.3h19.5a1 1 0 0 1 1 1v11.6a1 1 0 0 1-1 1h-19.5a1 1 0 0 1-1-1v-11.6zM328.1 297.5l.7-.3h5a1 1 0 0 0 1-1v-4.1a1 1 0 0 1 1-1h19.5a1 1 0 0 1 1 1v11.6a1 1 0 0 1-1 1h-26.5a1 1 0 0 1-1-1v-5.5zM119.2 305.1l.1 .2M119.2 305.1h.2M119.3 305.3l.8 .9M119.4 305.1l.9 .9"/>
<path d="M119.4 305.1l-.1 .2M120.1 306.2h.2M120.3 306.2h64.3M120.3 306h64.3M120.3 306v.2M120.3 306l-.2 .2M182.8 302.8a1.15 1.15 0 0 0-1.1 1.1 1.15 1.15 0 0 0 1.1 1.2M182.8 302.9a1.05 1.05 0 0 0-1 1 1.05 1.05 0 0 0 1 1.1M182.8 305.1h.3M182.8 305h.3M182.8 302.9h.3M182.8 302.8h.3"/>
<path d="M182.8 302.8v.1M182.8 305v.1M183.1 302.8a1.15 1.15 0 0 1 1.2 1.1 1.15 1.15 0 0 1-1.2 1.2M183.1 302.9a1.05 1.05 0 0 1 1.1 1 1.05 1.05 0 0 1-1.1 1.1M183.1 302.8v.1M183.1 305v.1M184.6 306l.2 .2M184.6 306v.2M184.8 306.2h-.2M185.5 305.1h.2M185.5 305.1l.2 .2M185.5 305.1l-.9 .9"/>
<path d="M185.7 305.3l-.9 .9M185.7 305.1v.2M222.6 306l.2 .2M222.6 306l.8 .2M223.4 305.1h-.8l.8 .2M297.9 300.5h.3M297.9 300.7h.3M297.9 300.5v.2M298.2 300.5v.2"/>
<circle cx="121.9" cy="294.5" r="1.25"/>
<circle cx="121.9" cy="299.2" r="1.25"/>
<circle cx="148.9" cy="294.5" r="1.25"/>
<circle cx="156" cy="299.2" r="1.4"/>
<circle cx="156" cy="294.5" r="1.25"/>
<circle cx="298.1" cy="294.5" r="1.35"/>
<circle cx="325.1" cy="299.2" r="1.6"/>
<circle cx="325.1" cy="299.2" r="1.4"/>
<circle cx="325.1" cy="294.5" r="1.25"/>
<circle cx="332.1" cy="294.5" r="1.25"/>
<circle cx="359.1" cy="299.2" r="1.45"/>
<circle cx="359.1" cy="294.5" r="1.25"/>
<circle cx="359.1" cy="299.2" r="1.25"/>
<circle cx="121.9" cy="303.9" r="1.15"/>
<circle cx="121.9" cy="303.9" r="1.05"/>
<circle cx="298.1" cy="303.9" r="1.15"/>
<circle cx="359.1" cy="303.9" r="1.05"/>
</g>
<g font-size="6.5">
<text x="53.4" y="20.7">A</text>
<text x="107.4" y="20.7">B</text>
<text x="161.4" y="20.7">C</text>
<text x="215.4" y="20.7">D</text>
<text x="269.4" y="20.7">E</text>
<text x="323.4" y="20.7">F</text>
<text x="377.4" y="20.7">G</text>
<text x="431.4" y="20.7">H</text>
<text x="485.4" y="20.7">I</text>
<text x="539.4" y="20.7">J</text>
<text x="20.9" y="47.2">1</text>
<text x="566.9" y="47.2">1</text>
<text x="20.9" y="100.2">2</text>
<text x="566.9" y="100.2">2</text>
<text x="20.9" y="153.2">3</text>
<text x="566.9" y="153.2">3</text>
<text x="20.9" y="206.2">4</text>
<text x="566.9" y="206.2">4</text>
<text x="20.9" y="259.2">5</text>
<text x="566.9" y="259.2">5</text>
<text x="20.9" y="312.2">6</text>
<text x="566.9" y="312.2">6</text>
<text x="20.9" y="365.2">7</text>
<text x="566.9" y="365.2">7</text>
<text x="53.4" y="398.7">A</text>
<text x="107.4" y="398.7">B</text>
<text x="161.4" y="398.7">C</text>
<text x="215.4" y="398.7">D</text>
<text x="269.4" y="398.7">E</text>
<text x="323.4" y="398.7">F</text>
<text x="377.4" y="398.7">G</text>
<text x="431.4" y="398.7">H</text>
<text x="485.4" y="398.7">I</text>
<text x="539.4" y="398.7">J</text>
</g>
<text font-size="4.9" x="490.8" y="382.3">FW_B_SIZE_DESIGN_REF</text>
<g font-size="3.9">
<text x="451.5" y="26.4">REV</text>
<text x="462.3" y="26.4">DESCRIPTION OF CHANGE</text>
<text x="523.3" y="26.4">REV BY</text>
<text x="548.4" y="26.4">DATE</text>
<text x="468.3" y="363.9">MODEL</text>
<text x="553.7" y="368.4">UNIT</text>
<text x="539.6" y="372.9">1.000 mm</text>
<text x="493.7" y="386.4">SIZE</text>
<text x="516.3" y="386.4">SHEET</text>
<text x="496.3" y="390.9">A2</text>
<text x="513" y="390.9">2</text>
<text x="520.3" y="390.9">OF</text>
<text x="529.9" y="390.9">3</text>
<text x="545.5" y="390.9">0</text>
<text x="557.5" y="390.9">0</text>
</g>
<g font-size="3.3">
<text x="147.5" y="138.4">67.85</text>
<text x="147.5" y="145.5">61.45</text>
<text x="130.5" y="153.1">33.93</text>
<text x="147.4" y="159.9">32.86</text>
<text x="210.9" y="161.1">2.35</text>
<text x="139.2" y="165.7">16.46</text>
<text x="237.7" y="167">1.45</text>
<text x="87.6" y="168.2" transform="rotate(-90 87.6 168.2)">1.2</text>
<text x="99.6" y="173.8" transform="rotate(-90 99.6 173.8)">3.2</text>
<text x="104.1" y="170.2">16.36</text>
<text x="87.6" y="191.2" transform="rotate(-90 87.6 191.2)">114.35</text>
<text x="99.6" y="227.4" transform="rotate(-90 99.6 227.4)">104.97</text>
<text x="93" y="230.4" transform="rotate(-90 93 230.4)">113.21</text>
<text x="80.5" y="236.5" transform="rotate(-90 80.5 236.5)">131</text>
<text x="326.5" y="252.4">66.45</text>
<text x="237.5" y="277.3">1.3</text>
<text x="374" y="276.6" transform="rotate(-90 374 276.6)">20.55</text>
<text x="288.4" y="287" transform="rotate(-90 288.4 287)">2X2.5</text>
<text x="299.9" y="288">2X2.8</text>
<text x="231.1" y="293.9">0.5</text>
<text x="99.5" y="299.8" transform="rotate(-90 99.5 299.8)">4.7</text>
<text x="374.1" y="299.8" transform="rotate(-90 374.1 299.8)">7.1</text>
<text x="280.5" y="301.9" transform="rotate(-90 280.5 301.9)">13.6</text>
<text x="285.4" y="300.4" transform="rotate(-90 285.4 300.4)">2.1</text>
<text x="371.3" y="303.1" transform="rotate(37 371.3 303.1)">5X</text>
<text x="136.8" y="309.5">3.51</text>
<text x="236.6" y="310.6">1</text>
<text x="307.6" y="311.3">21.5</text>
<text x="377.1" y="307.5" transform="rotate(37 377.1 307.5)">2.5</text>
<text x="105.6" y="314.9" transform="rotate(-90 105.6 314.9)">4.7</text>
<text x="111.4" y="316.3" transform="rotate(-90 111.4 316.3)">2.3</text>
<text x="132.8" y="315.7">30.51</text>
<text x="161.8" y="312.1">3.51</text>
<text x="166.8" y="315.8">30.51</text>
<text x="229.4" y="316.7">0.8</text>
<text x="286.2" y="316.2">2.4</text>
<text x="309.6" y="316">2.75</text>
<text x="344.2" y="315.5">21.5</text>
<text x="148.4" y="320.7">66.53</text>
<text x="314" y="320.7">2.78</text>
<text x="343.9" y="320.7">28.5</text>
</g>
<text font-size="3.2" x="369.2" y="311" transform="rotate(38 369.2 311)">2.1</text>
<g font-size="2.9">
<text x="464.1" y="335.1">PART NUMBER</text>
<text x="500.1" y="335.1">DESCRIPTION</text>
<text x="534.1" y="335">SPECIFICATION</text>
<text x="493.9" y="350.1">DESIGNED BY</text>
<text x="529.9" y="350.1">DRAWN BY</text>
<text x="493.9" y="359.1">CHECKED BY</text>
<text x="529.9" y="359.1">APPROVED BY</text>
<text x="493.9" y="368.1">ISSUED DATE</text>
<text x="542" y="368.1">SCALE</text>
<text x="493.9" y="377.1">DRAWING FILE NAME</text>
<text x="520.2" y="372.6">Mar-10-23</text>
</g>
<g font-size="2.1">
<text x="459" y="370">THIRD ANGLE PROJECTION</text>
<text x="541.1" y="385.8">REVISION</text>
<text x="553.9" y="385.8">VERSION</text>
</g>
<g font-size="2">
<text x="428.2" y="351.6">UNLESS</text>
<text x="429.7" y="353.8">TOLERANCE</text>
<text x="438.5" y="351.6">SPECIFIED</text>
<text x="444.3" y="353.8">ARE:</text>
<text x="429.6" y="358.7">300 ABOVE :</text>
<text x="449" y="358.7">0.20</text>
<text x="424.4" y="363.2">300</text>
<text x="432.3" y="363.2">X</text>
<text x="437.5" y="363.2">150 :</text>
<text x="449" y="363.2">0.15</text>
<text x="424.2" y="367.7">150</text>
<text x="432.9" y="367.7">X</text>
<text x="439.1" y="367.7">50 :</text>
<text x="449" y="367.7">0.10</text>
<text x="424.4" y="372.2">50</text>
<text x="428.3" y="376.7">20mm BELOW :</text>
<text x="432.3" y="372.2">X</text>
<text x="438.9" y="372.2">20 :</text>
<text x="449" y="372.2">0.075</text>
<text x="449" y="376.7">0.05</text>
<text x="433.6" y="381.2">ANGLES :</text>
<text x="449" y="381.2">1</text>
<text x="431" y="385.7">FLATNESS :</text>
<text x="451" y="385.7">0.20</text>
<text x="424.4" y="390.2">CONCENTRICITY :</text>
<text x="449" y="390.2">0.05</text>
</g>
</svg>
